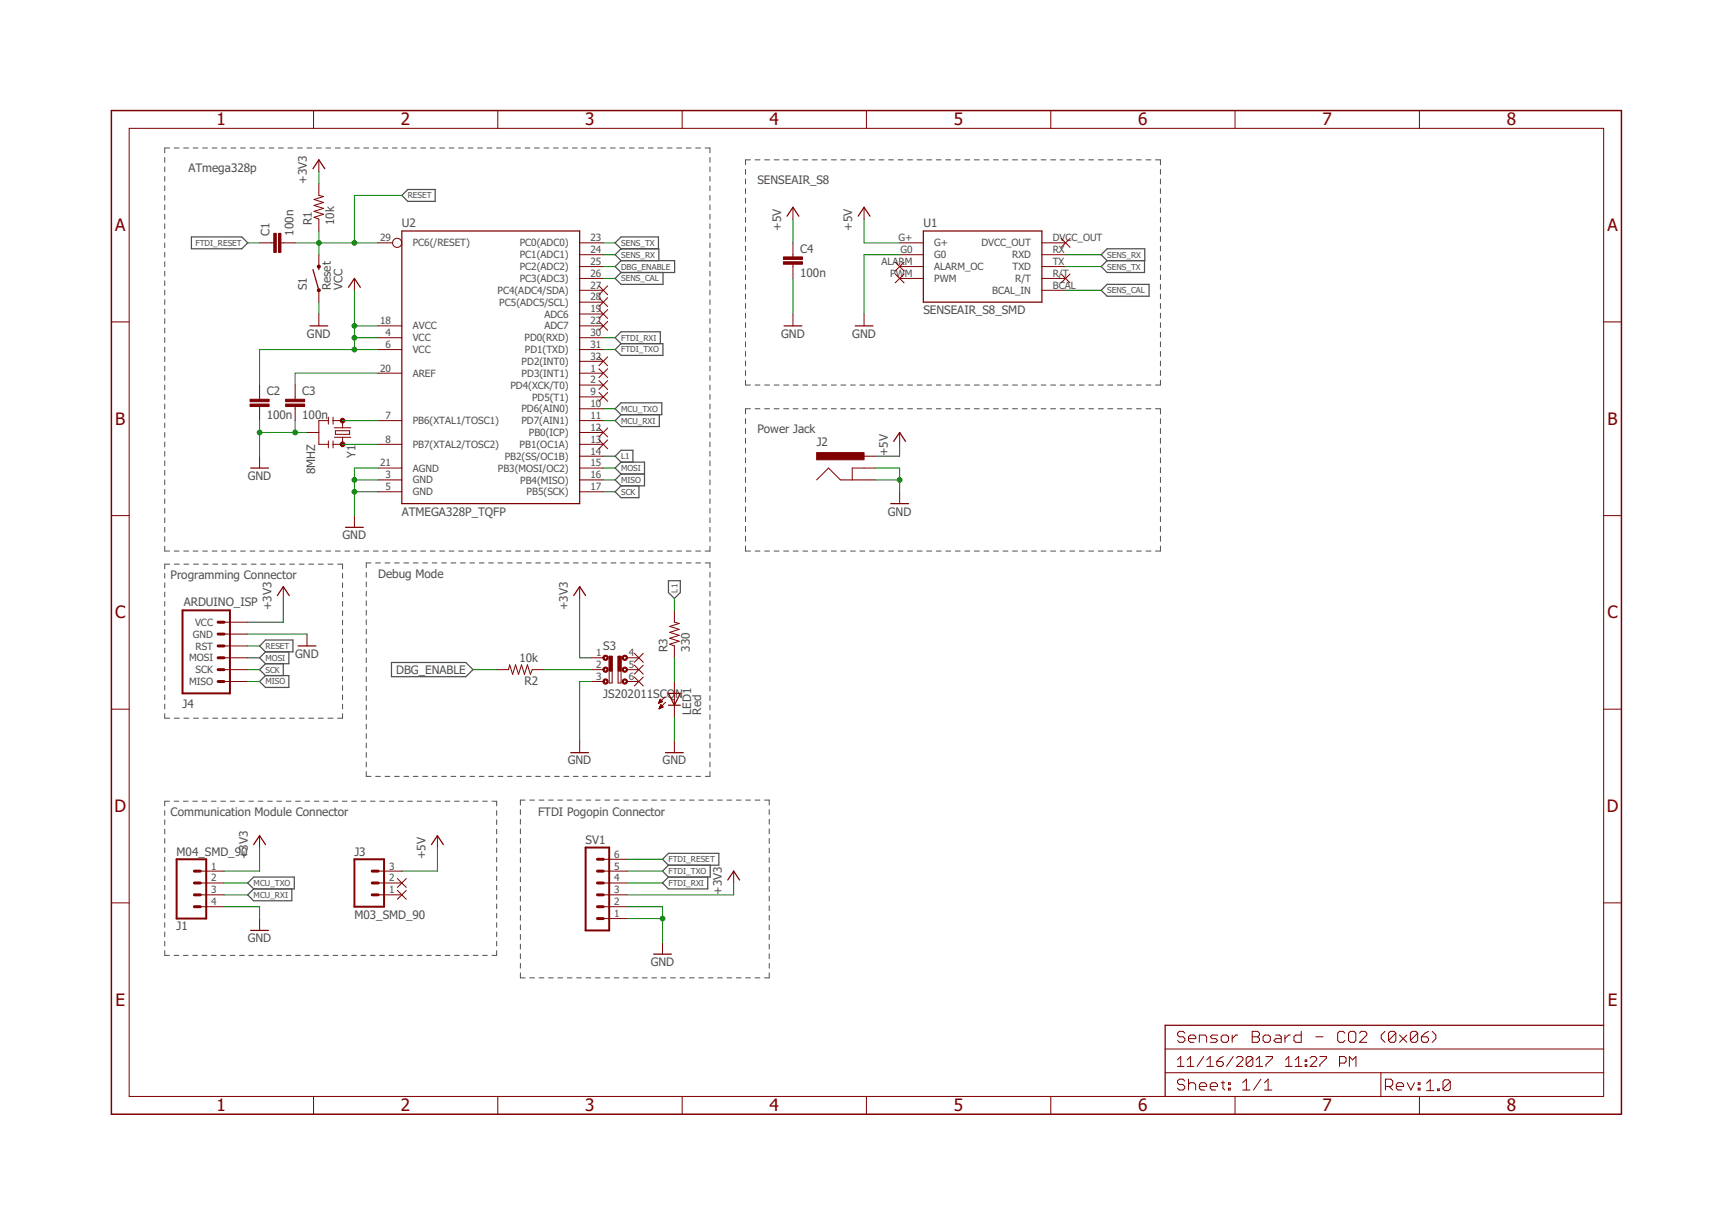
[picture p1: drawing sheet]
<svg xmlns="http://www.w3.org/2000/svg" width="297mm" height="210mm" viewBox="0 0 297 210" stroke-linecap="round" stroke-linejoin="round" font-family="sans-serif">
<g fill="none" stroke="#505050" stroke-width=".17">
<path d="M28.2 27v.8M28.2 28.6v.8M28.2 30.2v.9M28.2 31.9v.8M28.2 33.5v.8M28.2 35.1v.8M28.2 36.7v.8M28.2 38.4v.8M28.2 40v.8M29.1 25.4h-.9v.8M29.9 25.4h.8M31.5 25.4h.8"/>
<path d="M33.1 25.4h.8M34.7 25.4h.9M36.4 25.4h.8M38 25.4h.8M39.6 25.4h.8M41.2 25.4h.9M42.9 25.4h.8M44.5 25.4h.8M46.1 25.4h.8M47.7 25.4h.9M49.4 25.4h.8M51 25.4h.8"/>
<path d="M52.6 25.4h.8M54.2 25.4h.9M55.9 25.4h.8M57.5 25.4h.8M59.1 25.4h.8M60.7 25.4h.9M62.4 25.4h.8M64 25.4h.8M65.6 25.4h.8M67.2 25.4h.9M68.9 25.4h.8M70.5 25.4h.8"/>
<path d="M72.1 25.4h.8M73.7 25.4h.9M75.4 25.4h.8M77 25.4h.8M78.6 25.4h.8M80.2 25.4h.9M81.9 25.4h.8M83.5 25.4h.8M85.1 25.4h.8M86.7 25.4h.9M88.4 25.4h.8M90 25.4h.8"/>
<path d="M91.6 25.4h.8M93.2 25.4h.9M94.9 25.4h.8M96.5 25.4h.8M98.1 25.4h.8M99.7 25.4h.9M101.4 25.4h.8M103 25.4h.8M104.6 25.4h.9M106.2 25.4h.9M107.9 25.4h.8M109.5 25.4h.8"/>
<path d="M111.1 25.4h.9M112.7 25.4h.9M114.4 25.4h.8M116 25.4h.8M117.6 25.4h.8M119.3 25.4h.8M120.9 25.4h.8v.8M121.7 27v.8M121.7 28.6v.8M121.7 30.2v.9M121.7 31.9v.8M121.7 33.5v.8"/>
<path d="M121.7 35.1v.8M121.7 36.7v.8M121.7 38.4v.8M121.7 40v.8M127.8 29v.9M127.8 30.7v.8M127.8 32.3v.8M127.8 34v.8M127.8 35.6v.8M127.8 37.2v.9M127.8 38.9v.8M128.6 27.4h-.8v.8"/>
<path d="M129.4 27.4h.9M131.1 27.4h.8M132.7 27.4h.8M134.3 27.4h.9M136 27.4h.8M137.6 27.4h.8M139.2 27.4h.9M140.9 27.4h.8M142.5 27.4h.8M144.1 27.4h.9M145.8 27.4h.8M147.4 27.4h.8"/>
<path d="M149 27.4h.9M150.7 27.4h.8M152.3 27.4h.8M153.9 27.4h.9M155.6 27.4h.8M157.2 27.4h.9M158.8 27.4h.9M160.5 27.4h.8M162.1 27.4h.8M163.7 27.4h.9M165.4 27.4h.8M167 27.4h.9"/>
<path d="M168.7 27.4h.8M170.3 27.4h.8M171.9 27.4h.9M173.5 27.4h.9M175.2 27.4h.8M176.8 27.4h.9M178.5 27.4h.8M180.1 27.4h.8M181.7 27.4h.9M183.4 27.4h.8M185 27.4h.8M186.6 27.4h.9"/>
<path d="M188.3 27.4h.8M189.9 27.4h.8M191.5 27.4h.9M193.2 27.4h.8M194.8 27.4h.8M196.4 27.4h.9M198.1 27.4h.8v.8M198.9 29v.9M198.9 30.7v.8M198.9 32.3v.8M198.9 34v.8M198.9 35.6v.8"/>
<path d="M198.9 37.2v.9M198.9 38.9v.8M28.2 41.6v.8M28.2 43.2v.8M28.2 44.9v.8M28.2 46.5v.8M28.2 48.1v.8M28.2 49.7v.8M28.2 51.4v.8M28.2 53v.8M28.2 54.6v.8M28.2 56.2v.8"/>
<path d="M28.2 57.8v.9M28.2 59.5v.8M121.7 41.6v.8M121.7 43.2v.8M121.7 44.9v.8M121.7 46.5v.8M121.7 48.1v.8M121.7 49.7v.8M121.7 51.4v.8M121.7 53v.8M121.7 54.6v.8M121.7 56.2v.8"/>
<path d="M121.7 57.8v.9M121.7 59.5v.8M127.8 40.5v.9M127.8 42.2v.8M127.8 43.8v.8M127.8 45.4v.9M127.8 47.1v.8M127.8 48.7v.9M127.8 50.4v.8M127.8 52v.9M127.8 53.7v.8M127.8 55.3v.8"/>
<path d="M127.8 56.9v.9M127.8 58.6v.8M198.9 40.5v.9M198.9 42.2v.8M198.9 43.8v.8M198.9 45.4v.9M198.9 47.1v.8M198.9 48.7v.9M198.9 50.4v.8M198.9 52v.9M198.9 53.7v.8M198.9 55.3v.8"/>
<path d="M198.9 56.9v.9M198.9 58.6v.8M28.2 61.1v.8M28.2 62.7v.9M28.2 64.3v.9M28.2 66v.8M28.2 67.6v.8M28.2 69.2v.9M28.2 70.8v.9M28.2 72.5v.8M28.2 74.1v.8M28.2 75.7v.9"/>
<path d="M28.2 77.3v.9M28.2 79v.8M121.7 61.1v.8M121.7 62.7v.9M121.7 64.3v.9M121.7 66v.8M121.7 67.6v.8M121.7 69.2v.9M121.7 70.8v.9M121.7 72.5v.8M121.7 74.1v.8M121.7 75.7v.9"/>
<path d="M121.7 77.3v.9M121.7 79v.8M127.8 60.2v.9M127.8 61.9v.8M127.8 63.5v.8M127.8 65.2v.8h.8M127.8 71.7v.9M127.8 73.4v.9M127.8 75.1v.9M127.8 76.8v.8M127.8 78.4v.9M128.6 70h-.8v.9"/>
<path d="M129.4 66h.9M129.4 70h.9M131.1 66h.8M131.1 70h.8M132.7 66h.8M132.7 70h.8M134.3 66h.9M134.3 70h.9M136 66h.8M136 70h.8M137.6 66h.8M137.6 70h.8"/>
<path d="M139.2 66h.9M139.2 70h.9M140.9 66h.8M140.9 70h.8M142.5 66h.8M142.5 70h.8M144.1 66h.9M144.1 70h.9M145.8 66h.8M145.8 70h.8M147.4 66h.8M147.4 70h.8"/>
<path d="M149 66h.9M149 70h.9M150.7 66h.8M150.7 70h.8M152.3 66h.8M152.3 70h.8M153.9 66h.9M153.9 70h.9M155.6 66h.8M155.6 70h.8M157.2 66h.9M157.2 70h.9"/>
<path d="M158.8 66h.9M158.8 70h.9M160.5 66h.8M160.5 70h.8M162.1 66h.8M162.1 70h.8M163.7 66h.9M163.7 70h.9M165.4 66h.8M165.4 70h.8M167 66h.9M167 70h.9"/>
<path d="M168.7 66h.8M168.7 70h.8M170.3 66h.8M170.3 70h.8M171.9 66h.9M171.9 70h.9M173.5 66h.9M173.5 70h.9M175.2 66h.8M175.2 70h.8M176.8 66h.9M176.8 70h.9"/>
<path d="M178.5 66h.8M178.5 70h.8M180.1 66h.8M180.1 70h.8M181.7 66h.9M181.7 70h.9M183.4 66h.8M183.4 70h.8M185 66h.8M185 70h.8M186.6 66h.9M186.6 70h.9"/>
<path d="M188.3 66h.8M188.3 70h.8M189.9 66h.8M189.9 70h.8M191.5 66h.9M191.5 70h.9M193.2 66h.8M193.2 70h.8M194.8 66h.8M194.8 70h.8M196.4 66h.9M196.4 70h.9"/>
<path d="M198.1 70h.8v.9M198.9 60.2v.9M198.9 61.9v.8M198.9 63.5v.8M198.9 65.2v.8h-.8M198.9 71.7v.9M198.9 73.4v.9M198.9 75.1v.9M198.9 76.8v.8M198.9 78.4v.9M28.2 80.6v.8M28.2 82.2v.9"/>
<path d="M28.2 83.9v.8M28.2 85.5v.8M28.2 87.1v.8M28.2 88.7v.9M28.2 90.4v.8M28.2 92v.8M28.2 93.6v.8h.9M28.2 98.3v.8M28.2 99.9v.8M29.1 96.7h-.9v.8M29.9 94.4h.8M29.9 96.7h.8"/>
<path d="M31.5 94.4h.8M31.5 96.7h.9M33.1 94.4h.8M33.2 96.7h.8M34.7 94.4h.9M34.8 96.7h.9M36.4 94.4h.8M36.5 96.7h.8M38 94.4h.8M38.1 96.7h.9M39.6 94.4h.8M39.8 96.7h.8"/>
<path d="M41.2 94.4h.9M41.4 96.7h.8M42.9 94.4h.8M43.1 96.7h.8M44.5 94.4h.8M44.7 96.7h.9M46.1 94.4h.8M46.3 96.7h.9M47.7 94.4h.9M48 96.7h.8M49.4 94.4h.8M49.6 96.7h.9"/>
<path d="M51 94.4h.8M51.3 96.7h.8M52.6 94.4h.8M52.9 96.7h.9M54.2 94.4h.9M54.6 96.7h.8M55.9 94.4h.8M56.2 96.7h.9M57.5 94.4h.8M57.9 96.7h.8v.8M58.7 98.3v.8M58.7 99.9v.8"/>
<path d="M59.1 94.4h.8M60.7 94.4h.9M62.4 94.4h.8M62.8 98.1v.8M62.8 99.7v.8M63.6 96.5h-.8v.8M64 94.4h.8M64.4 96.5h.8M65.6 94.4h.8M66 96.5h.8M67.2 94.4h.9M67.6 96.5h.8"/>
<path d="M68.9 94.4h.8M69.2 96.5h.8M70.5 94.4h.8M70.8 96.5h.8M72.1 94.4h.8M72.5 96.5h.8M73.7 94.4h.9M74.1 96.5h.8M75.4 94.4h.8M75.7 96.5h.8M77 94.4h.8M77.3 96.5h.8"/>
<path d="M78.6 94.4h.8M78.9 96.5h.8M80.2 94.4h.9M80.5 96.5h.8M81.9 94.4h.8M82.1 96.5h.9M83.5 94.4h.8M83.8 96.5h.8M85.1 94.4h.8M85.4 96.5h.8M86.7 94.4h.9M87 96.5h.8"/>
<path d="M88.4 94.4h.8M88.6 96.5h.8M90 94.4h.8M90.2 96.5h.8M91.6 94.4h.8M91.8 96.5h.8M93.2 94.4h.9M93.5 96.5h.8M94.9 94.4h.8M95.1 96.5h.8M96.5 94.4h.8M96.7 96.5h.8"/>
<path d="M98.1 94.4h.8M98.3 96.5h.8M99.7 94.4h.9M99.9 96.5h.8M101.4 94.4h.8M101.5 96.5h.8M103 94.4h.8M103.1 96.5h.8M104.6 94.4h.9M104.7 96.5h.9M106.2 94.4h.9M106.4 96.5h.8"/>
<path d="M107.9 94.4h.8M108 96.5h.8M109.5 94.4h.8M109.6 96.5h.8M111.1 94.4h.9M111.2 96.5h.8M112.7 94.4h.9M112.8 96.5h.8M114.4 94.4h.8M114.4 96.5h.8M116 94.4h.8M116 96.5h.9"/>
<path d="M117.6 94.4h.8M117.6 96.5h.9M119.3 94.4h.8M119.3 96.5h.8M120.9 96.5h.8v.8M121.7 80.6v.8M121.7 82.2v.9M121.7 83.9v.8M121.7 85.5v.8M121.7 87.1v.8M121.7 88.7v.9M121.7 90.4v.8"/>
<path d="M121.7 92v.8M121.7 93.6v.8h-.8M121.7 98.1v.8M121.7 99.7v.8M127.8 93.6v.8h.8M127.8 80.1v.9M127.8 81.8v.9M127.8 83.5v.8M127.8 85.2v.8M127.8 86.8v.9M127.8 88.5v.9M127.8 90.2v.9"/>
<path d="M127.8 91.9v.9M129.4 94.4h.9M131.1 94.4h.8M132.7 94.4h.8M134.3 94.4h.9M136 94.4h.8M137.6 94.4h.8M139.2 94.4h.9M140.9 94.4h.8M142.5 94.4h.8M144.1 94.4h.9M145.8 94.4h.8"/>
<path d="M147.4 94.4h.8M149 94.4h.9M150.7 94.4h.8M152.3 94.4h.8M153.9 94.4h.9M155.6 94.4h.8M157.2 94.4h.9M158.8 94.4h.9M160.5 94.4h.8M162.1 94.4h.8M163.7 94.4h.9M165.4 94.4h.8"/>
<path d="M167 94.4h.9M168.7 94.4h.8M170.3 94.4h.8M171.9 94.4h.9M173.5 94.4h.9M175.2 94.4h.8M176.8 94.4h.9M178.5 94.4h.8M180.1 94.4h.8M181.7 94.4h.9M183.4 94.4h.8M185 94.4h.8"/>
<path d="M186.6 94.4h.9M188.3 94.4h.8M189.9 94.4h.8M191.5 94.4h.9M193.2 94.4h.8M194.8 94.4h.8M196.4 94.4h.9M198.9 93.6v.8h-.8M198.9 80.1v.9M198.9 81.8v.9M198.9 83.5v.8M198.9 85.2v.8"/>
<path d="M198.9 86.8v.9M198.9 88.5v.9M198.9 90.2v.9M198.9 91.9v.9M28.2 101.5v.8M28.2 103.1v.8M28.2 104.7v.8M28.2 106.3v.8M28.2 107.9v.8M28.2 109.5v.8M28.2 111.1v.8M28.2 112.7v.8"/>
<path d="M28.2 114.3v.8M28.2 115.9v.8M28.2 117.5v.8M28.2 119.1v.8M58.7 101.5v.8M58.7 103.1v.8M58.7 104.7v.8M58.7 106.3v.8M58.7 107.9v.8M58.7 109.5v.8M58.7 111.1v.8M58.7 112.7v.8"/>
<path d="M58.7 114.3v.8M58.7 115.9v.8M58.7 117.5v.8M58.7 119.1v.8M62.8 101.3v.9M62.8 103v.8M62.8 104.6v.8M62.8 106.2v.8M62.8 107.8v.8M62.8 109.5v.8M62.8 111.1v.8M62.8 112.7v.8"/>
<path d="M62.8 114.3v.8M62.8 116v.8M62.8 117.6v.8M62.8 119.2v.8M121.7 101.3v.9M121.7 103v.8M121.7 104.6v.8M121.7 106.2v.8M121.7 107.8v.8M121.7 109.5v.8M121.7 111.1v.8M121.7 112.7v.8"/>
<path d="M121.7 114.3v.8M121.7 116v.8M121.7 117.6v.8M121.7 119.2v.8M28.2 120.7v.8M28.2 122.3v.8h.9M28.2 138.9v.8M29 137.3h-.8v.8M29.8 137.3h.8M29.9 123.1h.8M31.4 137.3h.8M31.5 123.1h.9"/>
<path d="M33 137.3h.8M33.2 123.1h.8M34.6 137.3h.9M34.8 123.1h.9M36.2 137.3h.8M36.5 123.1h.8M37.8 137.3h.9M38.1 123.1h.9M39.5 137.3h.8M39.8 123.1h.8M41.1 137.3h.8M41.4 123.1h.8"/>
<path d="M42.7 137.3h.8M43.1 123.1h.8M44.3 137.3h.8M44.7 123.1h.9M45.9 137.3h.8M46.3 123.1h.9M47.5 137.3h.8M48 123.1h.8M49.1 137.3h.8M49.6 123.1h.9M50.7 137.3h.8M51.3 123.1h.8"/>
<path d="M52.3 137.3h.8M52.9 123.1h.9M53.9 137.3h.8M54.6 123.1h.8M55.5 137.3h.8M56.2 123.1h.9M57.1 137.3h.8M58.7 137.3h.8M58.7 120.7v.8M58.7 122.3v.8h-.8M60.3 137.3h.8M61.9 137.3h.8"/>
<path d="M62.8 132.2v.8h.8M62.8 120.8v.8M62.8 122.4v.9M62.8 124.1v.8M62.8 125.7v.8M62.8 127.3v.8M62.8 128.9v.9M62.8 130.6v.8M63.5 137.3h.8M64.4 133h.8M65.1 137.3h.8M66 133h.8"/>
<path d="M66.7 137.3h.8M67.6 133h.8M68.3 137.3h.8M69.2 133h.8M69.9 137.3h.8M70.8 133h.8M71.5 137.3h.8M72.5 133h.8M73.1 137.3h.8M74.1 133h.8M74.7 137.3h.8M75.7 133h.8"/>
<path d="M76.3 137.3h.8M77.3 133h.8M77.9 137.3h.8M78.9 133h.8M79.5 137.3h.8M80.5 133h.8M81.1 137.3h.8M82.1 133h.9M82.7 137.3h.8M83.8 133h.8M84.3 137.3h.8v.8M85.1 138.9v.8"/>
<path d="M85.4 133h.8M87 133h.8M88.6 133h.8M89.2 138.7v.9M90 137.1h-.8v.8M90.2 133h.8M90.8 137.1h.8M91.8 133h.8M92.4 137.1h.8M93.5 133h.8M94 137.1h.8M95.1 133h.8"/>
<path d="M95.6 137.1h.8M96.7 133h.8M97.2 137.1h.8M98.3 133h.8M98.8 137.1h.9M99.9 133h.8M100.5 137.1h.8M101.5 133h.8M102.1 137.1h.8M103.1 133h.8M103.7 137.1h.8M104.7 133h.9"/>
<path d="M105.3 137.1h.8M106.4 133h.8M106.9 137.1h.8M108 133h.8M108.5 137.1h.8M109.6 133h.8M110.1 137.1h.8M111.2 133h.8M111.7 137.1h.8M112.8 133h.8M113.3 137.1h.9M114.4 133h.8"/>
<path d="M114.9 137.1h.9M116 133h.9M116.6 137.1h.8M117.6 133h.9M118.2 137.1h.8M119.3 133h.8M119.8 137.1h.8M121.4 137.1h.8M121.7 132.2v.8h-.8M121.7 120.8v.8M121.7 122.4v.9M121.7 124.1v.8"/>
<path d="M121.7 125.7v.8M121.7 127.3v.8M121.7 128.9v.9M121.7 130.6v.8M123 137.1h.8M124.6 137.1h.8M126.2 137.1h.8M127.8 137.1h.8M129.4 137.1h.8M131 137.1h.8v.8M131.8 138.7v.9M28.2 140.5v.8"/>
<path d="M28.2 142.1v.8M28.2 143.7v.8M28.2 145.3v.8M28.2 146.9v.8M28.2 148.5v.8M28.2 150.1v.8M28.2 151.7v.8M28.2 153.3v.8M28.2 154.9v.8M28.2 156.5v.8M28.2 158.1v.8M28.2 159.7v.8"/>
<path d="M85.1 140.5v.8M85.1 142.1v.8M85.1 143.7v.8M85.1 145.3v.8M85.1 146.9v.8M85.1 148.5v.8M85.1 150.1v.8M85.1 151.7v.8M85.1 153.3v.8M85.1 154.9v.8M85.1 156.5v.8M85.1 158.1v.8"/>
<path d="M85.1 159.7v.8M89.2 140.4v.8M89.2 142v.9M89.2 143.7v.8M89.2 145.3v.9M89.2 147v.8M89.2 148.6v.9M89.2 150.3v.8M89.2 151.9v.8M89.2 153.5v.9M89.2 155.2v.8M89.2 156.8v.9"/>
<path d="M89.2 158.5v.8M131.8 140.4v.8M131.8 142v.9M131.8 143.7v.8M131.8 145.3v.9M131.8 147v.8M131.8 148.6v.9M131.8 150.3v.8M131.8 151.9v.8M131.8 153.5v.9M131.8 155.2v.8M131.8 156.8v.9"/>
<path d="M131.8 158.5v.8M28.2 161.3v.8M28.2 162.9v.8h.8M29.8 163.7h.8M31.4 163.7h.8M33 163.7h.8M34.6 163.7h.9M36.2 163.7h.8M37.8 163.7h.9M39.5 163.7h.8M41.1 163.7h.8M42.7 163.7h.8"/>
<path d="M44.3 163.7h.8M45.9 163.7h.8M47.5 163.7h.8M49.1 163.7h.8M50.7 163.7h.8M52.3 163.7h.8M53.9 163.7h.8M55.5 163.7h.8M57.1 163.7h.8M58.7 163.7h.8M60.3 163.7h.8M61.9 163.7h.8"/>
<path d="M63.5 163.7h.8M65.1 163.7h.8M66.7 163.7h.8M68.3 163.7h.8M69.9 163.7h.8M71.5 163.7h.8M73.1 163.7h.8M74.7 163.7h.8M76.3 163.7h.8M77.9 163.7h.8M79.5 163.7h.8M81.1 163.7h.8"/>
<path d="M82.7 163.7h.8M85.1 161.3v.8M85.1 162.9v.8h-.8M89.2 160.1v.9M89.2 161.8v.8M89.2 163.4v.9M89.2 165.1v.8M89.2 166.7v.9h.8M90.8 167.6h.8M92.4 167.6h.8M94 167.6h.8M95.6 167.6h.8"/>
<path d="M97.2 167.6h.8M98.8 167.6h.9M100.5 167.6h.8M102.1 167.6h.8M103.7 167.6h.8M105.3 167.6h.8M106.9 167.6h.8M108.5 167.6h.8M110.1 167.6h.8M111.7 167.6h.8M113.3 167.6h.9M114.9 167.6h.9"/>
<path d="M116.6 167.6h.8M118.2 167.6h.8M119.8 167.6h.8M121.4 167.6h.8M123 167.6h.8M124.6 167.6h.8M126.2 167.6h.8M127.8 167.6h.8M129.4 167.6h.8M131.8 166.7v.9h-.8M131.8 160.1v.9M131.8 161.8v.8"/>
<path d="M131.8 163.4v.9M131.8 165.1v.8"/>
</g>
<g fill="none" stroke="#505050" stroke-width=".21">
<path d="M69.9 32.5h4.7v2h-4.7l-1-1zM32.8 40.6h8.6l1.1 1-1.1 1h-8.6zM106.4 44.7l-1 1 1 1M106.4 44.7h9.2v2h-9.2M106.4 42.6h6.5v2.1M106.4 42.6l-1 1 1 1.1M106.4 42.6l-1-1 1-1h6.5v2M106.4 46.7l-1 1 1 1h7.2v-2M106.4 58.9h7.2v2h-7.2l-1-1zM106.4 58.9l-1-1 1-1h6.8v2M188.7 43.6l1.1-1h6.4v2.1h-6.4zM188.7 49.7l1.1-1h7.2v2.1h-7.2z"/>
<path d="M189.8 44.7l-1.1 1 1.1 1h6.4v-2M105.4 70l1-1h7v2.1h-7zM106.4 79.2h4.1v4h-4.1M106.4 79.2l-1 1 1 1M106.4 79.2l-1-1 1-1h2.1v2M106.4 71.1l-1 1 1 1h6.6v-2M106.4 83.2l-1 1.1 1 1h3.1v-2.1M106.4 81.2l-1 1 1 1M106.4 81.2h4.1M114.6 99.5h2v2l-1 1.1-1-1.1zM44.5 110.7l1-1h4.7v2h-4.7zM45.5 113.7l-1 1 1 1.1"/>
<path d="M45.5 115.8h4v2h-4l-1-1zM45.5 111.7l-1 1 1 1M48.6 113.7v2.1M49.5 111.7v2h-4M67.1 113.5h12.7l1.3 1.2-1.3 1.3h-12.7zM42.5 151.3l1-1h6.9v2h-6.9zM43.5 152.3l-1 1 1 1h6.5v-2M113.6 147.2l1-1h8.6v2.1h-8.6zM114.6 150.3l-1 1 1 1h6.7v-2M114.6 148.3l-1 1 1 1M121.7 148.3v2h-7.1"/>
</g>
<g fill="none" stroke="#800000" stroke-width=".17">
<path d="M53.7 18.9v3.1M85.3 18.9v3.1M116.9 18.9v3.1M148.5 18.9v3.1M180.1 18.9v3.1M211.7 18.9v3.1M243.3 18.9v3.1M22.1 22h252.8v165.9h-252.8zM54.7 27.4v2M54.7 31.5v2l.8 .2-1.7 .5 1.7 .5-1.7 .5 1.7 .5-1.7 .5 1.7 .5-1.7 .5 .9 .3v2.1M135.9 35.5v2M148.1 35.5v2"/>
<path d="M19.1 55.2h3M44.5 41.6h2.4M48.2 41.6h2.4M54.7 43.6v2.1M54.7 49.7v2.1M54.7 53.8v2M60.7 47.7v2M64.8 57.9h4.1M64.8 59.9h4.1M64.8 55.8h4.1M64.8 41.6h2.5M99.4 57.9h4"/>
<path d="M99.4 59.9h4M99.4 55.8h4M99.4 53.8h4M99.4 51.8h4M99.4 49.7h4M99.4 47.7h4M99.4 45.7h4M99.4 43.6h4M99.4 41.6h4M102.7 53l1.5 1.6M102.7 55.1l1.5 1.5M102.7 51l1.5 1.5"/>
<path d="M102.7 49l1.5 1.5M104.2 53l-1.5 1.6M104.2 55.1l-1.5 1.5M104.2 51l-1.5 1.5M104.2 49l-1.5 1.5M135.9 41.6v2.4M135.9 45.3v2.4M135.9 53.8v2M148.1 53.8v2M153.4 46.9l1.6 1.6M153.4 44.9l1.6 1.5M154.2 47.7h4.1"/>
<path d="M154.2 45.7h4.1M154.2 43.6h4.1M154.2 41.6h4.1M155 46.9l-1.6 1.6M155 44.9l-1.6 1.5M178.6 49.7h4M178.6 47.7h4M178.6 45.7h4M178.6 43.6h4M178.6 41.6h4M181.9 46.9l1.5 1.6M181.9 40.9l1.5 1.5"/>
<path d="M183.4 46.9l-1.5 1.6M183.4 40.9l-1.5 1.5M274.9 55.2h3M44.5 66v2.4M44.5 69.6v2.5M44.5 78.2v2M50.6 66v2.4M50.6 69.6v2.5M52.6 74.1h2.1M56.3 72.1h-1.6v4h1.6M56.3 71.5v1.2M56.3 75.5v1.3"/>
<path d="M57.1 72.1h1.6v1.2M57.1 71.5v1.2M57.1 75.5v1.3M57.3 74.9h2.8M57.3 73.3h2.8M57.5 73.8h2.4v.6h-2.4zM58.7 74.9v1.2h-1.6M64.8 76.1h4.1M64.8 72.1h4.1M64.8 63.9h4.1M99.4 76.1h4M99.4 72.1h4"/>
<path d="M99.4 63.9h4M99.4 78.2h4M99.4 74.1h4M99.4 70h4M99.4 68h4M99.4 66h4M99.4 61.9h4M102.7 65.2l1.5 1.5M102.7 67.2l1.5 1.6M102.7 63.2l1.5 1.5M102.7 61.2l1.5 1.5M102.7 73.3l1.5 1.6"/>
<path d="M102.7 75.4l1.5 1.5M104.2 65.2l-1.5 1.5M104.2 67.2l-1.5 1.6M104.2 63.2l-1.5 1.5M104.2 61.2l-1.5 1.5M104.2 73.3l-1.5 1.6M104.2 75.4l-1.5 1.5M148.1 78.2h2M154.2 74.1v2M19.1 88.3h3M60.7 88.3v2.1M64.8 84.3h4.1"/>
<path d="M64.8 82.2h4.1M64.8 80.2h4.1M99.4 84.3h4M99.4 82.2h4M99.4 80.2h4M140 82.2l2-2 2 2h6.1M150.1 80.2h-4v2M154.2 84.3v2M274.9 88.3h3M38.4 114.7h4.1M38.4 116.8h4.1M38.4 112.7h4.1"/>
<path d="M38.4 110.7h4.1M38.4 108.6h4.1M38.4 106.6h4.1M48.6 100.5v2.1M52.6 108.6v2.1M85.1 114.7h2.1l.2-.8 .5 1.6 .5-1.6 .5 1.6 .5-1.6 .5 1.6 .5-1.6 .5 1.6 .3-.8h2.1M99.4 100.5v2.1M101.4 114.7h2M101.4 116.8h2M101.4 112.7h2M104.4 112.5h.5v4.5h-.5zM105.9 112.5h.5v4.5h-.5z"/>
<path d="M107.5 114.7h2M107.5 116.8h2M107.5 112.7h2M108.7 112l1.6 1.5M108.7 114l1.6 1.5M108.7 116l1.6 1.5M110.3 112l-1.6 1.5M110.3 114l-1.6 1.5M110.3 116l-1.6 1.5M113.1 120h.2M113.1 119.9h.1M113.2 119.8l.4 .4-.7 .3z"/>
<path d="M114 119.4l-1.1 1.1M115.6 104.6v2l.8 .2-1.6 .5 1.6 .5-1.6 .6 1.6 .5-1.6 .5 1.6 .5-1.6 .5 .8 .3v2M115.6 116.8v6.1M19.1 121.5h3M99.4 126.9v2.1M112.9 120.4h.2M112.9 120.4h.4M113 120.3h.5M113 121.4h.1M113 120.2h.5M113 121.3h.2M113 121.3h.4"/>
<path d="M113.1 120.1h.3M113.1 121.2h.5M113.1 121.1h.5M113.2 121h.3M113.2 120.9h.2M113.2 120.8h.1M113.3 120.7l.4 .4-.7 .4zM114.1 120.3l-1.1 1.2M115.6 126.9v2.1M274.9 121.5h3M19.1 154.7h3M34.3 149.3h4.1"/>
<path d="M34.3 151.3h4.1M34.3 153.3h4.1M34.3 155.4h4.1M44.5 143.2v2M44.5 157.4v2M64.8 149.3h4.1M64.8 151.3h4.1M64.8 153.3h4.1M68.1 150.5l1.5 1.6M68.1 152.6l1.5 1.5M69.6 152.6l-1.5 1.5M69.6 150.5l-1.5 1.6"/>
<path d="M75 143.2v2M103.4 149.3h4.1M103.4 151.3h4.1M103.4 153.3h4.1M103.4 155.4h4.1M103.4 157.4h4.1M103.4 147.2h4.1M125.8 149.3v2M274.9 154.7h3M113.6 161.5v2M199.7 179.7h75.2M203.1 177l-.3-.3h-.7l-.3 .3v.4l.3 .3h.7l.3 .3v.3l-.3 .3h-.7l-.3-.3"/>
<path d="M203.7 178h1.3v-.3l-.4-.3h-.6l-.3 .3v.6l.3 .3h.6M205.6 178.6v-1.2h.9l.3 .3v.9M208.7 177.4h-.9l-.3 .3 .3 .3h.6l.3 .3-.3 .3h-.9M209.3 177.7l.3-.3h.6l.4 .3v.6l-.4 .3h-.6l-.3-.3zM211.2 177.4v1.2M212.1 177.4h-.3l-.6 .6M214.6 176.7h1l.3 .3v.4l-.3 .3 .3 .3v.3l-.3 .3h-1zM214.6 177.7h1M216.5 177.7l.3-.3h.6l.3 .3v.6l-.3 .3h-.6l-.3-.3zM218.7 177.4h.6l.3 .3v.9h-.9l-.3-.3 .3-.3h.9M220.2 177.4v1.2M221.2 177.4h-.3l-.7 .6"/>
<path d="M223 176.7v1.9h-.9l-.3-.3v-.6l.3-.3h.9M225.5 177.7h1.3M230.5 177l-.3-.3h-.6l-.3 .3v1.3l.3 .3h.6l.3-.3M231.5 176.7h.6l.3 .3v1.3l-.3 .3h-.6l-.4-.3v-1.3zM233 177l.3-.3h.7l.3 .3v.4l-1.3 1.2h1.3M237.4 176.7l-.7 .7v.6l.7 .6M239.2 177l-.2-.3h-.7l-.3 .3v1.3M239.2 177v1.3l-.2 .3h-.7l-.3-.3M239.2 177l-1.2 1.3M239.9 177.4l1.2 1.2M241.1 177.4l-1.2 1.2M243 177l-.3-.3h-.6l-.4 .3v1.3"/>
<path d="M243 177v1.3l-.3 .3h-.6l-.4-.3M243 177l-1.3 1.3M243.6 177.7h1l.3 .3v.3l-.3 .3h-.7l-.3-.3zM244.9 176.7l-.7 .3-.6 .7M245.5 176.7l.6 .7v.6l-.6 .6M53.7 187.9v3M85.3 187.9v3M116.9 187.9v3M148.5 187.9v3M180.1 187.9v3M199.7 183.8h75.2M201.8 181.6l.6-.6v1.7"/>
<path d="M201.8 182.7h1.1M203.1 185.2l-.3-.3h-.7l-.3 .3v.3l.3 .3h.7l.3 .4v.3l-.3 .3h-.7l-.3-.3M203.5 182.7h1.1M203.5 181.6l.6-.6v1.7M203.7 184.9v1.9M203.7 185.8l.3-.3h.6l.3 .3v1M205.6 186.2h1.2v-.4l-.3-.3h-.6l-.3 .3v.7l.3 .3h.6M206.3 181l-1.1 1.7M206.9 181.6l.5-.6v1.7M206.9 182.7h1.1M207.4 186.2h1.3v-.4l-.3-.3h-.6l-.4 .3v.7l.4 .3h.6M208.6 181.9h.8l.3 .3v.2l-.3 .3h-.6l-.2-.3z"/>
<path d="M209.3 185.5h.6M209.6 185.2v1.3l.3 .3M209.7 181l-.6 .3-.5 .6M210.6 185.5h.3v.3h-.3zM210.6 186.5h.3v.3h-.3zM211.4 181l-1.2 1.7M211.7 187.9v3M211.9 181.3l.3-.3h.6l.2 .3v.3l-1.1 1.1h1.1M213 186.8h1.2M213 185.5l.6-.6v1.9M214.7 181.3v1.1l-.3 .3h-.5l-.3-.3M214.7 181.3l-.3-.3h-.5l-.3 .3v1.1"/>
<path d="M214.7 181.3l-1.1 1.1M215.3 182.7h1.1M215.3 181.6l.6-.6v1.7M216.1 184.9l-1.2 1.9M216.7 186.8h1.3M216.7 185.5l.7-.6v1.9M217 181h1.1v.3l-1.1 1.1v.3M220.3 182.7h1.2M220.3 181.6l.6-.6v1.7M222 182.7h1.1M222 181.6l.6-.6v1.7M223.7 182.4h.3v.3h-.3z"/>
<path d="M223.7 181.6h.3v.3h-.3zM224.6 181.3l.2-.3h.6l.3 .3v.3l-1.1 1.1h1.1M226.2 181h1.2v.3l-1.2 1.1v.3M229.6 182.2h.8l.3-.3v-.6l-.3-.3h-.8v1.7M231.3 182.7v-1.7l.5 .6 .6-.6v1.7M236.7 183.8v4.2M237.5 186.2h.9l.3-.4v-.6l-.3-.3h-.9v1.9M238.1 186.2l.6 .6M239.3 186.2h1.3v-.4l-.3-.3h-.7l-.3 .3v.7l.3 .3h.7M241.2 185.5l.6 1.3 .6-1.3M243.1 185.5h.3v.3h-.3zM243.1 186.5h.3v.3h-.3z"/>
<path d="M243.3 187.9v3M244.5 185.6l.7-.6v1.9M244.5 186.9h1.3M246.4 186.6h.3v.3h-.3zM248.6 185.3v1.3l-.3 .3h-.7l-.3-.3M248.6 185.3l-.3-.3h-.7l-.3 .3v1.3M248.6 185.3l-1.3 1.3"/>
<circle cx="68.1" cy="41.6" r=".78"/>
</g>
<g fill="none" stroke="#800000" stroke-width=".21">
<path d="M53.6 28.9l1.1-1.5 1 1.5M68.9 39.6h30.5v46.7h-30.5zM134.9 37l1-1.5 1 1.5M147.1 37l1-1.5 1 1.5M158.3 39.6h20.3v12.2h-20.3zM53.1 55.8h3.1M53.6 46.2l1.1 3.5M54.7 45.7v.5M59.7 49.2l1-1.5 1.1 1.5M134.4 55.8h3M146.6 55.8h3M153.2 75.6l1-1.5 1 1.5"/>
<path d="M43 80.2h3M59.2 90.4h3.1M152.7 86.3h3M47.5 102l1.1-1.5 1 1.5M51.1 110.7h3M98.3 102l1.1-1.5 1 1.5M114.6 118.8h2l-1 2zM97.8 129h3.1M114.1 129h3M114.6 120.8h2M43 159.4h3M43.5 144.7l1-1.5 1 1.5"/>
<path d="M74 144.7l1-1.5 1 1.5M124.7 150.8l1.1-1.5 1 1.5M112 163.5h3.1M274.9 175.7h-75.2v12.2"/>
</g>
<g fill="#800000" stroke="#800000" stroke-width=".17">
<path d="M49 69.2h3.2v.5h-3.2z"/>
<path d="M49 68.4h3.2v.4h-3.2z"/>
<path d="M42.9 69.2h3.2v.5h-3.2z"/>
<path d="M42.9 68.4h3.2v.4h-3.2z"/>
<path d="M134.3 44.9h3.2v.4h-3.2z"/>
<path d="M134.3 44h3.2v.4h-3.2z"/>
<path d="M104.4 112.5h.5v2.5h-.5z"/>
<path d="M105.9 112.5h.5v2.5h-.5z"/>
<path d="M140 77.6h8.1v1.2h-8.1z"/>
<path d="M47.7 40h.5v3.2h-.5z"/>
<path d="M46.9 40h.4v3.2h-.4z"/>
</g>
<path d="M19.1 18.9h258.8v172h-258.8z" fill="none" stroke="#800000" stroke-width=".25"/>
<path d="M31.3 104.6h8.1v14.2h-8.1zM30.3 147.2h5v10.2h-5zM60.7 147.2h5.1v8.2h-5.1zM100.4 145.2h4v14.2h-4z" fill="none" stroke="#800000" stroke-width=".34"/>
<g fill="none" stroke="#800000" stroke-width=".51">
<path d="M37.4 112.7h1M37.4 114.7h1M37.4 116.8h1M37.4 108.6h1M37.4 110.7h1M37.4 106.6h1M33.3 153.3h1M33.3 151.3h1M33.3 149.3h1M33.3 155.4h1M63.8 153.3h1M63.8 151.3h1"/>
<path d="M63.8 149.3h1M102.4 153.3h1M102.4 151.3h1M102.4 149.3h1M102.4 155.4h1M102.4 157.4h1M102.4 147.2h1"/>
</g>
<g fill="#800000" stroke="#800000" stroke-width=".17">
<path d="M103.5 112.4a.46 .46 0 0 1 .7 .1 .46 .46 0 0 1-.3 .7 .46 .46 0 0 1-.6-.5h.2a.25 .25 0 0 1 .3-.3 .25 .25 0 0 1 .2 .4 .25 .25 0 0 1-.4 0l-.3-.1z" fill-rule="evenodd"/>
<path d="M103.5 114.4a.46 .46 0 0 1 .7 .1 .46 .46 0 0 1-.3 .7 .46 .46 0 0 1-.6-.5h.2a.25 .25 0 0 1 .3-.2 .25 .25 0 0 1 .2 .3 .25 .25 0 0 1-.4 .1l-.3-.2z" fill-rule="evenodd"/>
<path d="M103.5 116.4a.46 .46 0 0 1 .7 .2 .46 .46 0 0 1-.3 .6 .46 .46 0 0 1-.6-.4h.2a.25 .25 0 0 1 .3-.3 .25 .25 0 0 1 .2 .4 .25 .25 0 0 1-.4 0l-.3-.1z" fill-rule="evenodd"/>
<path d="M106.8 112.4a.46 .46 0 0 1 .7 .1 .46 .46 0 0 1-.3 .7 .46 .46 0 0 1-.6-.5h.2a.25 .25 0 0 1 .3-.3 .25 .25 0 0 1 .2 .4 .25 .25 0 0 1-.4 0l-.3-.1z" fill-rule="evenodd"/>
<path d="M106.8 114.4a.46 .46 0 0 1 .7 .1 .46 .46 0 0 1-.3 .7 .46 .46 0 0 1-.6-.5h.2a.25 .25 0 0 1 .3-.2 .25 .25 0 0 1 .2 .3 .25 .25 0 0 1-.4 .1l-.3-.2z" fill-rule="evenodd"/>
<path d="M106.8 116.4a.46 .46 0 0 1 .7 .2 .46 .46 0 0 1-.3 .6 .46 .46 0 0 1-.6-.4h.2a.25 .25 0 0 1 .3-.3 .25 .25 0 0 1 .2 .4 .25 .25 0 0 1-.4 0l-.3-.1z" fill-rule="evenodd"/>
<circle cx="54.6" cy="49.7" r=".27"/>
<circle cx="54.6" cy="45.7" r=".27"/>
<circle cx="58.7" cy="72.1" r=".4"/>
<circle cx="58.7" cy="76.1" r=".4"/>
</g>
<g fill="none" stroke="#008000" stroke-width=".17">
<path d="M54.7 29.4v2.1M54.7 39.6v4M68.9 33.5h-8.2v8.1M135.9 37.5v4.1M148.1 37.5v4.1h6.1M42.5 41.6h2M50.6 41.6h14.2M54.7 51.8v2M60.7 49.7v10.2M60.7 57.9h4.1M60.7 55.8h4.1M64.8 59.9h-20.3v6.1"/>
<path d="M103.4 43.6h2M103.4 41.6h2M103.4 45.7h2M103.4 47.7h2M103.4 59.9h2M103.4 57.9h2M135.9 47.7v6.1M154.2 43.6h-6.1v10.2M182.6 43.6h6.1M182.6 45.7h6.1M182.6 49.7h6.1M44.5 74.1h8.1"/>
<path d="M44.5 72.1v6.1M50.6 72.1v2M58.7 76.1h6.1M58.7 72.1h6.1M64.8 63.9h-14.2v2.1M103.4 70h2M103.4 78.2h2M103.4 72.1h2M154.2 76.1v2.1h-4.1M60.7 82.2h4.1M60.7 84.3h4.1M64.8 80.2h-4.1v8.1"/>
<path d="M103.4 80.2h2M103.4 82.2h2M103.4 84.3h2M150.1 80.2h4.1v4.1M150.1 82.2h4.1M42.5 108.6h10.1M42.5 116.8h2M42.5 110.7h2M42.5 114.7h2M42.5 112.7h2M48.6 102.6v4h-6.1M81.1 114.7h4"/>
<path d="M93.3 114.7h8.1M99.4 102.6v10.1h2M101.4 116.8h-2v10.1M115.6 102.6v2M115.6 112.7v4.1M115.6 122.9v4M38.4 155.4h6.1v2M38.4 151.3h4.1M38.4 153.3h4.1M44.5 145.2v4.1h-6.1M75 145.2v4.1h-6.1M107.5 155.4h6.1v6.1"/>
<path d="M107.5 157.4h6.1M107.5 151.3h6.1M107.5 149.3h6.1M107.5 147.2h6.1M125.8 151.3v2h-18.3"/>
</g>
<g fill="#008000" stroke="#008000" stroke-width=".17">
<circle cx="50.6" cy="74.1" r=".4"/>
<circle cx="44.5" cy="74.1" r=".4"/>
<circle cx="60.7" cy="82.2" r=".4"/>
<circle cx="60.7" cy="84.3" r=".4"/>
<circle cx="154.2" cy="82.2" r=".4"/>
<circle cx="113.6" cy="157.4" r=".4"/>
<circle cx="54.7" cy="41.6" r=".4"/>
<circle cx="60.7" cy="41.6" r=".4"/>
<circle cx="60.7" cy="57.9" r=".4"/>
<circle cx="60.7" cy="55.8" r=".4"/>
<circle cx="60.7" cy="59.9" r=".4"/>
</g>
<g font-size="2.9" fill="#800000">
<text x="37.1" y="21.5">1</text>
<text x="68.7" y="21.5">2</text>
<text x="100.3" y="21.5">3</text>
<text x="131.9" y="21.5">4</text>
<text x="163.5" y="21.5">5</text>
<text x="195.1" y="21.5">6</text>
<text x="226.7" y="21.5">7</text>
<text x="258.3" y="21.5">8</text>
<text x="19.7" y="39.6">A</text>
<text x="275.5" y="39.6">A</text>
<text x="19.7" y="72.8">B</text>
<text x="275.5" y="72.8">B</text>
<text x="19.7" y="106">C</text>
<text x="275.5" y="106">C</text>
<text x="19.6" y="139.1">D</text>
<text x="275.4" y="139.1">D</text>
<text x="19.8" y="172.3">E</text>
<text x="275.6" y="172.3">E</text>
<text x="37.1" y="190.4">1</text>
<text x="68.7" y="190.4">2</text>
<text x="100.3" y="190.4">3</text>
<text x="131.9" y="190.4">4</text>
<text x="163.5" y="190.4">5</text>
<text x="195.1" y="190.4">6</text>
<text x="226.7" y="190.4">7</text>
<text x="258.3" y="190.4">8</text>
</g>
<g font-size="2" fill="#505050">
<text x="32.3" y="29.4">ATmega328p</text>
<text x="52.6" y="31.5" transform="rotate(-90 52.6 31.5)">+3V3</text>
<text x="129.8" y="31.5">SENSEAIR_S8</text>
<text x="46.2" y="40.4" transform="rotate(-90 46.2 40.4)">C1</text>
<text x="50.3" y="40.4" transform="rotate(-90 50.3 40.4)">100n</text>
<text x="53.4" y="38.6" transform="rotate(-90 53.4 38.6)">R1</text>
<text x="57.3" y="38.6" transform="rotate(-90 57.3 38.6)">10k</text>
<text x="68.9" y="39">U2</text>
<text x="133.9" y="39.6" transform="rotate(-90 133.9 39.6)">+5V</text>
<text x="146.1" y="39.6" transform="rotate(-90 146.1 39.6)">+5V</text>
<text x="158.3" y="39">U1</text>
<text x="137.1" y="47.4">100n</text>
<text x="137.1" y="43.3">C4</text>
<text x="52.6" y="49.7" transform="rotate(-90 52.6 49.7)">S1</text>
<text x="56.7" y="49.7" transform="rotate(-90 56.7 49.7)">Reset</text>
<text x="58.7" y="49.7" transform="rotate(-90 58.7 49.7)">VCC</text>
<text x="158.3" y="53.8">SENSEAIR_S8_SMD</text>
<text x="52.6" y="57.9">GND</text>
<text x="133.9" y="57.9">GND</text>
<text x="146.1" y="57.9">GND</text>
<text x="45.7" y="71.8">100n</text>
<text x="45.7" y="67.7">C2</text>
<text x="51.8" y="71.8">100n</text>
<text x="51.8" y="67.7">C3</text>
<text x="129.8" y="74.1">Power Jack</text>
<text x="140" y="76.3">J2</text>
<text x="42.5" y="82.2">GND</text>
<text x="54" y="81.3" transform="rotate(-90 54 81.3)">8MHZ</text>
<text x="60.9" y="78.4" transform="rotate(-90 60.9 78.4)">Y1</text>
<text x="152.2" y="78.2" transform="rotate(-90 152.2 78.2)">+5V</text>
<text x="68.9" y="88.3">ATMEGA328P_TQFP</text>
<text x="152.2" y="88.3">GND</text>
<text x="58.7" y="92.4">GND</text>
<text x="29.3" y="99.2">Programming Connector</text>
<text x="64.8" y="99">Debug Mode</text>
<text x="31.5" y="103.8">ARDUINO_ISP</text>
<text x="46.5" y="104.6" transform="rotate(-90 46.5 104.6)">+3V3</text>
<text x="97.3" y="104.6" transform="rotate(-90 97.3 104.6)">+3V3</text>
<text x="50.6" y="112.7">GND</text>
<text x="89" y="113.5">10k</text>
<text x="103.4" y="111.4">S3</text>
<text x="114.4" y="111.7" transform="rotate(-90 114.4 111.7)">R3</text>
<text x="118.2" y="111.7" transform="rotate(-90 118.2 111.7)">330</text>
<text x="67.9" y="115.4">DBG_ENABLE</text>
<text x="89.9" y="117.4">R2</text>
<text x="103.4" y="119.6">JS202011SCQ</text>
<text x="115.7" y="119.6">N</text>
<text x="31.3" y="121.2">J4</text>
<text x="118.4" y="122.5" transform="rotate(-90 118.4 122.5)">LED1</text>
<text x="120.2" y="122.5" transform="rotate(-90 120.2 122.5)">Red</text>
<text x="97.3" y="131">GND</text>
<text x="113.6" y="131">GND</text>
<text x="29.3" y="139.8">Communication Module Connector</text>
<text x="92.2" y="139.8">FTDI Pogopin Connector</text>
<text x="30.3" y="146.6">M04_SMD_90</text>
<text x="42.5" y="147.2" transform="rotate(-90 42.5 147.2)">+3V3</text>
<text x="60.7" y="146.6">J3</text>
<text x="72.9" y="147.2" transform="rotate(-90 72.9 147.2)">+5V</text>
<text x="100.4" y="144.6">SV1</text>
<text x="123.7" y="153.3" transform="rotate(-90 123.7 153.3)">+3V3</text>
<text x="30.3" y="159.4">J1</text>
<text x="42.5" y="161.5">GND</text>
<text x="60.7" y="157.4">M03_SMD_90</text>
<text x="111.5" y="165.5">GND</text>
</g>
<g font-size="1.7" fill="#505050">
<text x="65.1" y="41.3">29</text>
<text x="101.2" y="41.3">23</text>
<text x="154" y="41.3">G+</text>
<text x="180.5" y="41.3">DVCC_OUT</text>
<text x="70.7" y="42.2">PC6(/RESET)</text>
<text x="89.1" y="46.3">PC2(ADC2)</text>
<text x="89.1" y="44.3">PC1(ADC1)</text>
<text x="89.1" y="42.2">PC0(ADC0)</text>
<text x="101.2" y="47.4">26</text>
<text x="101.2" y="45.4">25</text>
<text x="101.2" y="43.4">24</text>
<text x="151.1" y="45.4">ALARM</text>
<text x="152.6" y="47.4">PWM</text>
<text x="154.3" y="43.4">G0</text>
<text x="160.1" y="42.2">G+</text>
<text x="160.1" y="44.2">G0</text>
<text x="160.1" y="46.3">ALARM_OC</text>
<text x="168.2" y="42.2">DVCC_OUT</text>
<text x="173.5" y="44.3">RXD</text>
<text x="173.6" y="46.3">TXD</text>
<text x="180.5" y="43.4">RX</text>
<text x="180.5" y="45.4">TX</text>
<text x="180.5" y="47.4">R/T</text>
<text x="85.3" y="50.4">PC4(ADC4/SDA)</text>
<text x="85.6" y="52.4">PC5(ADC5/SCL)</text>
<text x="89.1" y="48.3">PC3(ADC3)</text>
<text x="101.2" y="53.5">19</text>
<text x="101.2" y="51.5">28</text>
<text x="101.2" y="49.4">27</text>
<text x="160.1" y="48.3">PWM</text>
<text x="170.1" y="50.4">BCAL_IN</text>
<text x="174" y="48.3">R/T</text>
<text x="180.5" y="49.4">BCAL</text>
<text x="65.1" y="55.5">18</text>
<text x="66.1" y="57.6">4</text>
<text x="66.1" y="59.6">6</text>
<text x="70.7" y="58.5">VCC</text>
<text x="70.7" y="56.4">AVCC</text>
<text x="89.9" y="58.5">PD0(RXD)</text>
<text x="93.3" y="56.4">ADC7</text>
<text x="93.3" y="54.4">ADC6</text>
<text x="101.2" y="59.6">31</text>
<text x="101.2" y="57.6">30</text>
<text x="101.2" y="55.5">22</text>
<text x="65.1" y="63.7">20</text>
<text x="70.7" y="60.5">VCC</text>
<text x="70.7" y="64.6">AREF</text>
<text x="89.4" y="64.6">PD3(INT1)</text>
<text x="89.4" y="62.5">PD2(INT0)</text>
<text x="90" y="60.5">PD1(TXD)</text>
<text x="101.2" y="65.7">2</text>
<text x="101.2" y="63.7">1</text>
<text x="101.2" y="61.6">32</text>
<text x="66.1" y="71.8">7</text>
<text x="87.5" y="66.6">PD4(XCK/T0)</text>
<text x="89.4" y="70.7">PD6(AIN0)</text>
<text x="91.2" y="68.6">PD5(T1)</text>
<text x="101.2" y="71.8">11</text>
<text x="101.2" y="69.8">10</text>
<text x="101.2" y="67.7">9</text>
<text x="66.1" y="75.9">8</text>
<text x="70.7" y="76.8">PB7(XTAL2/TOSC2)</text>
<text x="70.7" y="72.7">PB6(XTAL1/TOSC1)</text>
<text x="89.1" y="76.8">PB1(OC1A)</text>
<text x="89.4" y="72.7">PD7(AIN1)</text>
<text x="90.6" y="74.7">PB0(ICP)</text>
<text x="101.2" y="77.9">14</text>
<text x="101.2" y="75.9">13</text>
<text x="101.2" y="73.8">12</text>
<text x="65.1" y="79.9">21</text>
<text x="66.1" y="82">3</text>
<text x="66.1" y="84">5</text>
<text x="70.7" y="82.8">GND</text>
<text x="70.7" y="80.8">AGND</text>
<text x="85.3" y="80.8">PB3(MOSI/OC2)</text>
<text x="86.5" y="78.8">PB2(SS/OC1B)</text>
<text x="89.2" y="82.9">PB4(MISO)</text>
<text x="101.2" y="84">17</text>
<text x="101.2" y="82">16</text>
<text x="101.2" y="79.9">15</text>
<text x="70.7" y="84.9">GND</text>
<text x="90.3" y="84.9">PB5(SCK)</text>
<text x="33.4" y="107.2">VCC</text>
<text x="32.4" y="113.3">MOSI</text>
<text x="33.1" y="109.3">GND</text>
<text x="33.5" y="111.3">RST</text>
<text x="102.2" y="112.4">1</text>
<text x="107.8" y="112.4">4</text>
<text x="32.4" y="117.4">MISO</text>
<text x="33.5" y="115.4">SCK</text>
<text x="102.2" y="114.5">2</text>
<text x="102.2" y="116.5">3</text>
<text x="107.8" y="114.5">5</text>
<text x="107.8" y="116.5">6</text>
<text x="36.2" y="149">1</text>
<text x="66.7" y="149">3</text>
<text x="105.3" y="149">5</text>
<text x="105.3" y="147">6</text>
<text x="36.2" y="151">2</text>
<text x="36.2" y="153.1">3</text>
<text x="36.2" y="155.1">4</text>
<text x="66.7" y="153.1">1</text>
<text x="66.7" y="151">2</text>
<text x="105.3" y="155.1">2</text>
<text x="105.3" y="153.1">3</text>
<text x="105.3" y="151">4</text>
<text x="105.3" y="157.1">1</text>
</g>
<g font-size="1.4" fill="#505050">
<text x="69.9" y="34">RESET</text>
<text x="33.5" y="42.1">FTDI_RESET</text>
<text x="106.5" y="46.2">DBG_ENABLE</text>
<text x="106.5" y="44.1">SENS_RX</text>
<text x="106.5" y="42.1">SENS_TX</text>
<text x="189.8" y="44.1">SENS_RX</text>
<text x="189.8" y="46.2">SENS_TX</text>
<text x="106.5" y="48.2">SENS_CAL</text>
<text x="189.8" y="50.2">SENS_CAL</text>
<text x="106.5" y="58.4">FTDI_RXI</text>
<text x="106.5" y="60.4">FTDI_TXO</text>
<text x="106.5" y="70.6">MCU_TXO</text>
<text x="106.5" y="72.6">MCU_RXI</text>
<text x="106.5" y="82.7">MISO</text>
<text x="106.5" y="80.7">MOSI</text>
<text x="106.5" y="78.7">L1</text>
<text x="106.5" y="84.8">SCK</text>
<text x="116.1" y="101.5" transform="rotate(-90 116.1 101.5)">L1</text>
<text x="45.5" y="111.2">RESET</text>
<text x="45.5" y="113.2">MOSI</text>
<text x="45.5" y="115.2">SCK</text>
<text x="45.5" y="117.3">MISO</text>
<text x="114.6" y="147.8">FTDI_RESET</text>
<text x="114.6" y="149.8">FTDI_TXO</text>
<text x="43.5" y="151.8">MCU_TXO</text>
<text x="43.5" y="153.8">MCU_RXI</text>
<text x="114.6" y="151.8">FTDI_RXI</text>
</g>
</svg>
